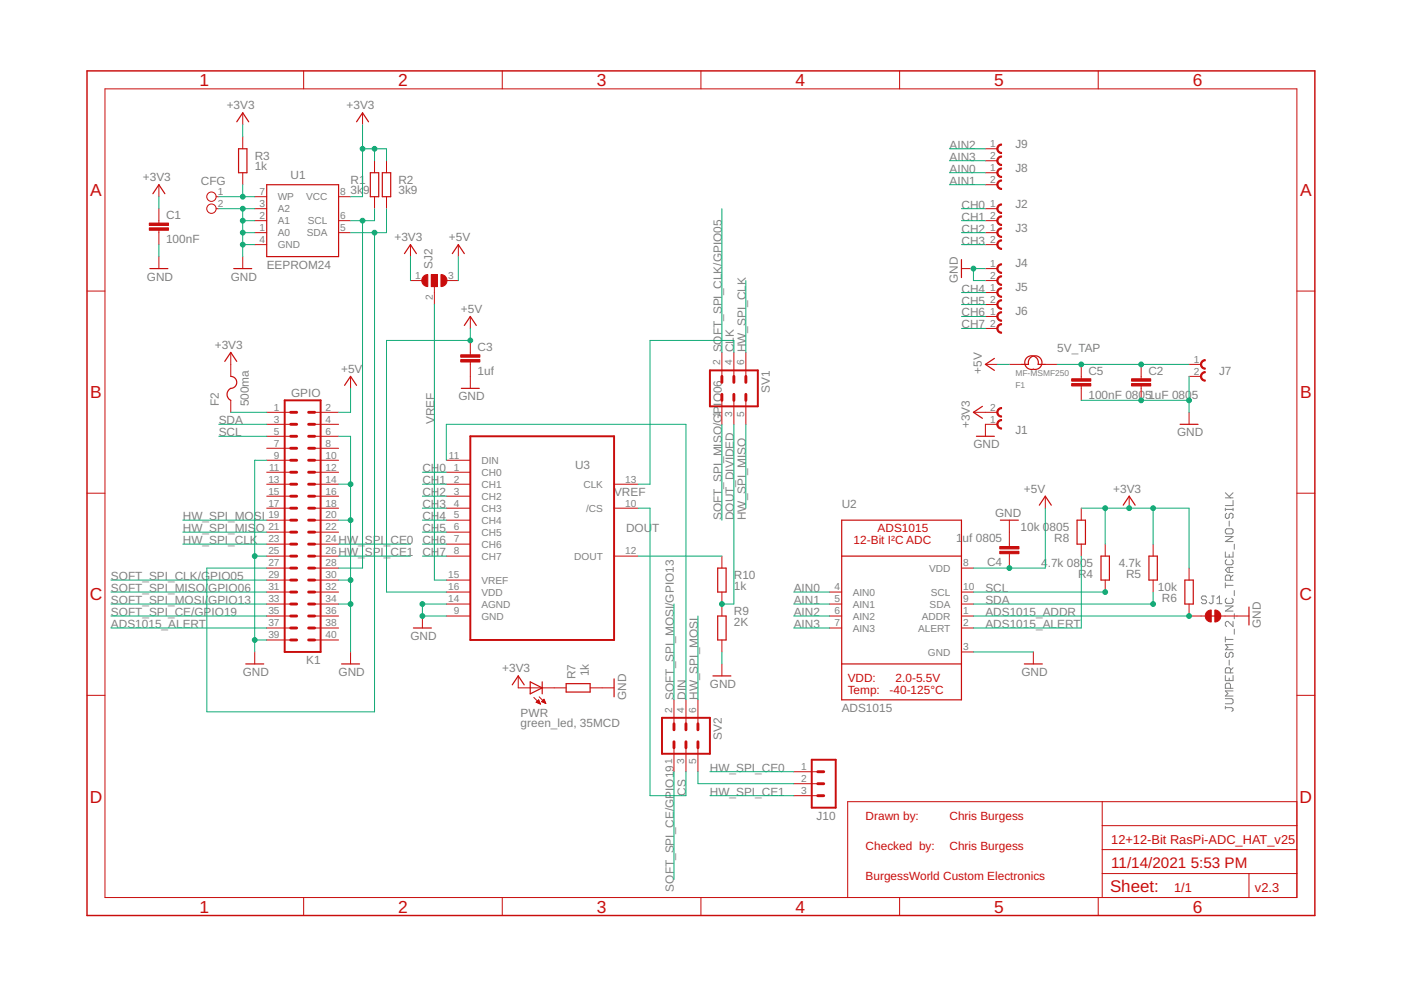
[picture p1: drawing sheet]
<svg xmlns="http://www.w3.org/2000/svg" width="594mm" height="420mm" viewBox="0 0 594 420" stroke-linecap="round" stroke-linejoin="round" font-family="sans-serif">
<g fill="none" stroke="#808080" stroke-width=".42">
<path d="M519.6 215.5v1M519.6 216h3.3M519.6 211.1h3.3M519.6 208.9l2.2 2.2M520.1 217.6l-.5 .6v1.1l.5 .5h.6l.5-.5v-1.1l.6-.6h.5l.6 .6v1.1l-.6 .5M522.9 212.2v2.2h-3.3M522.9 215.5v1M522.9 208.9l-1.7 1.6M519.6 224.7l.5-.5h2.2l.6 .5v1.1l-.6 .6h-2.2l-.5-.6zM519.6 234v2.2h3.3v-2.2M519.6 227.5h3.3l-3.3 2.1h3.3M520.1 237.3l-.5 .5v1.1l.5 .5h2.2l.6-.5v-1.1l-.6-.5"/>
<path d="M521.2 220.9v2.2M521.2 235.1v1.1M523.4 230.7v2.2M511.6 253.2l-.5-.5h-1.1l-.6 .5v.6l.6 .5h1.1l.5 .5v.6l-.5 .5h-1.1l-.6-.5M513.8 252.7h1.1M514.3 252.7v2.7l-.5 .5h-.6l-.5-.5M516 255.9h2.2M516 253.8l1.1-1.1v3.2M519.6 247.1v2.2M519.6 256.9h3.3l-3.3 2.2h3.3M519.6 248.2h3.3M520.1 253.6l-.5 .6v1.1l.5 .5h2.2l.6-.5v-1.1l-.6-.6"/>
<path d="M521.2 240.6v2.1M521.8 246v-1.6l-.6-.6h-1.1l-.5 .6v1.6h3.3M522.9 243.8l-1.1 1.1M522.9 240.6h-2.2l-1.1 1 1.1 1.1h2.2M523.4 250.4v2.1M519.6 270v2.2M519.6 271.1h3.3M520.1 276.6l-.5 .5v1.1l.5 .5h.6l.5-.5v-1.1l.6-.5h.5l.6 .5v1.1l-.6 .5M521.2 279.8v2.2M522.9 263.5v2.1l-2.2-2.1h-.6l-.5 .5v1.1l.5 .5M522.9 273.3h-3.3l1.1 1.1-1.1 1.1h3.3M523.4 260.2v2.2"/>
<path d="M523.4 266.7v2.2M519.6 286.4v2.2h3.3v-2.2M519.6 296.2h2.7l.6 .6v1l-.6 .6h-2.7M519.6 299.5v1.1M521.2 287.5v1.1M521.8 285.3v-1.6l-.6-.6h-1.1l-.5 .6v1.6h3.3M521.8 291.8v-1.6l-.6-.5h-1.1l-.5 .5v1.6h3.3M522.9 292.9h-3.3l1.1 1.1-1.1 1.1h3.3M522.9 283.1l-1.1 1.1M519.6 300h2.7l.6 .6v.5l-.6 .5"/>
</g>
<path d="M301 157h20.4v15.3h-20.4zM120.7 169.7h15.3v106.7h-15.3zM199.4 185h61v86.3h-61zM280.7 304.3h20.3v15.3h-20.3zM344.2 322.1h10.2v20.3h-10.2z" fill="none" stroke="#c90d0c" stroke-width=".83"/>
<g fill="none" stroke="#c90d0c" stroke-width="1.2">
<path d="M306.1 159.6v2.5M311.2 159.6v2.5M316.3 159.6v2.5M123.3 179.9h2.5M123.3 174.8h2.5M130.9 179.9h2.5M130.9 174.8h2.5M306.1 167.2v2.5M311.2 167.2v2.5M316.3 167.2v2.5M123.3 185h2.5M123.3 195.1h2.5"/>
<path d="M123.3 190.1h2.5M130.9 185h2.5M130.9 195.1h2.5M130.9 190.1h2.5M123.3 210.4h2.5M123.3 205.3h2.5M123.3 200.2h2.5M123.3 215.5h2.5M130.9 210.4h2.5M130.9 205.3h2.5M130.9 200.2h2.5M130.9 215.5h2.5"/>
<path d="M123.3 220.5h2.5M123.3 235.8h2.5M123.3 230.7h2.5M123.3 225.6h2.5M130.9 220.5h2.5M130.9 235.8h2.5M130.9 230.7h2.5M130.9 225.6h2.5M123.3 245.9h2.5M123.3 240.9h2.5M123.3 256.1h2.5M123.3 251h2.5"/>
<path d="M130.9 245.9h2.5M130.9 240.9h2.5M130.9 256.1h2.5M130.9 251h2.5M123.3 261.2h2.5M123.3 266.3h2.5M123.3 271.3h2.5M130.9 261.2h2.5M130.9 266.3h2.5M130.9 271.3h2.5M285.8 306.9v2.5M285.8 314.5v2.5"/>
<path d="M290.9 306.9v2.5M290.9 314.5v2.5M296 306.9v2.5M296 314.5v2.5M346.8 337.4h2.5M346.8 332.3h2.5M346.8 327.2h2.5"/>
</g>
<g fill="none" stroke="#c90d0c" stroke-width=".42">
<path d="M44.5 37.7h505.4v342.8h-505.4zM128.8 30.1v7.6M213 30.1v7.6M297.2 30.1v7.6M381.5 30.1v7.6M465.7 30.1v7.6M102.9 47.8v5.1M102.9 58v5.1M153.7 47.8v5.1M67.4 78.3v5.1M102.9 73.2v5.1M158.8 68.2v5"/>
<path d="M163.9 68.2v5M417.9 63.1h5M417.9 68.2h5M417.9 73.2h5M417.9 78.3h5M67.4 88.5v6.1M67.4 97.6v6.1M91.7 83.4h1.1M91.7 88.5h1.1M108 83.4h5.1M108 93.6h5.1M108 98.6h5.1"/>
<path d="M108 88.5h5.1M143.6 83.4h5.1M143.6 93.6h5.1M143.6 98.6h5.1M158.8 83.4v5.1M163.9 83.4v5.1M417.9 93.6h5M417.9 98.6h5M417.9 88.5h5M67.4 108.8v5.1M102.9 108.8v5.1M108 103.7h5.1"/>
<path d="M174.1 119h5M174.1 103.7v5.1M182.9 116.4h2.6v5.1h-2.6zM189.3 119h5.1M194.4 103.7v5.1M407.7 113.9h5.1M417.9 103.7h5M417.9 113.9h5M417.9 119h5M36.9 123.4h7.6M184.2 121.5v7.6M199.4 134.2v5.1"/>
<path d="M417.9 124h5M417.9 129.1h5M417.9 134.2h5M417.9 139.3h5M549.9 123.4h7.7M97.9 149.4v10.2M148.7 159.6v5.1M199.4 144.3v6.1M199.4 153.5v11.2M306.1 149.4v10.2M311.2 149.4v10.2M316.3 149.4v10.2"/>
<path d="M417.9 154.5h5M428 154.5h5.1M443.3 154.5h5M458.5 154.5v6.1M483.9 154.5v6.1M504.2 154.5h5.1M504.2 159.6h5.1M97.9 169.7v5.1M113.1 174.8h10.2M113.1 179.9h10.2M133.4 174.8h10.2M133.4 179.9h10.2"/>
<path d="M306.1 169.7v10.2M311.2 169.7v10.2M316.3 169.7v10.2M412.8 174.8h10.1M422.9 179.9h-5v5.1M458.5 163.6v6.1M483.9 163.6v6.1M504.2 174.8v5.1M113.1 185h10.2M113.1 190.1h10.2M113.1 195.1h10.2M133.4 185h10.2"/>
<path d="M133.4 190.1h10.2M133.4 195.1h10.2M189.3 195.1h10.1M36.9 209.1h7.6M113.1 200.2h10.2M113.1 205.3h10.2M113.1 210.4h10.2M113.1 215.5h10.2M133.4 200.2h10.2M133.4 205.3h10.2M133.4 210.4h10.2M133.4 215.5h10.2"/>
<path d="M189.3 200.2h10.1M189.3 205.3h10.1M189.3 210.4h10.1M189.3 215.5h10.1M260.4 205.3h10.2M260.4 215.5h10.2M443.3 210.4v5.1M458.5 215.5v5M478.8 210.4v5.1M549.9 209.1h7.7M113.1 220.5h10.2M113.1 225.6h10.2"/>
<path d="M113.1 230.7h10.2M113.1 235.8h10.2M133.4 220.5h10.2M133.4 225.6h10.2M133.4 230.7h10.2M133.4 235.8h10.2M189.3 220.5h10.1M189.3 225.6h10.1M189.3 230.7h10.1M189.3 235.8h10.1M260.4 235.8h10.2M306.1 235.8v5.1"/>
<path d="M428 220.5v11.2M428 234.8v6.1M458.5 230.7v5.1M468.7 230.7v5.1M489 230.7v5.1M113.1 240.9h10.2M113.1 245.9h10.2M113.1 251h10.2M113.1 256.1h10.2M133.4 240.9h10.2M133.4 245.9h10.2M133.4 251h10.2"/>
<path d="M133.4 256.1h10.2M189.3 245.9h10.1M189.3 251h10.1M189.3 256.1h10.1M306.1 251v10.2M351.8 251h5.1M351.8 256.1h5.1M407.7 240.9h5.1M407.7 251h5.1M407.7 256.1h5.1M468.7 245.9v5.1M489 245.9v5.1"/>
<path d="M504.2 256.1v5.1h6.9M504.2 240.9v5M108 276.4v5.1M113.1 261.2h10.2M113.1 266.3h10.2M113.1 271.3h10.2M133.4 261.2h10.2M133.4 266.3h10.2M133.4 271.3h10.2M148.7 276.4v5.1M179.1 261.2v5.1M189.3 261.2h10.1"/>
<path d="M306.1 271.3v5.1M351.8 261.2h5.1M351.8 266.3h5.1M407.7 261.2h5.1M407.7 266.3h5.1M407.7 276.4h5.1M438.2 276.4v5.1M517.7 261.2h11.9M36.9 294.8h7.6M219.8 286.6v5h20.3M226.4 295.7l2.8 2.8M227.4 297.7l1.8 .8"/>
<path d="M227.4 297.7l1-1 .8 1.8M227.4 297.7h1.4M227.6 297.5h1.1M227.9 297.2h.7M228 298h.9M228.2 296.9h.3M228.6 295.4l2.8 2.8M228.6 298.3h.5M229.7 297.5l1-1 .7 1.7zM229.7 297.5h1.4M230 297.2h1M230.2 296.9h.7"/>
<path d="M230.3 297.7h.9M230.5 296.7h.3M230.9 298h.4M250.2 291.6h10.2M285.8 296.7v10.2M290.9 296.7v10.2M296 296.7v10.2M306.1 281.5v5.1M549.9 294.8h7.7M285.8 317v10.2M290.9 317v10.2M296 317v10.2"/>
<path d="M336.6 327.2h10.2M336.6 332.3h10.2M336.6 337.4h10.2M467.4 339.9v40.6M549.9 339.9h-190.4v40.6M467.4 350.1h82.5M467.4 370.4h82.5M467.4 360.2h82.5M529.6 370.4v10.1M128.8 380.5v7.7M213 380.5v7.7M297.2 380.5v7.7"/>
<path d="M381.5 380.5v7.7M465.7 380.5v7.7"/>
<circle cx="89.7" cy="83.4" r="1.99"/>
<circle cx="89.7" cy="88.5" r="1.99"/>
</g>
<g fill="none" stroke="#c90d0c" stroke-width=".51">
<path d="M100.4 51.6l2.5-3.8 2.6 3.8M151.2 51.6l2.5-3.8 2.6 3.8M101.2 63.1h3.5v10.1h-3.5zM113.1 78.3h30.5v30.5h-30.5zM157 73.2h3.6v10.2h-3.6zM162.1 73.2h3.6v10.2h-3.6zM64.8 82.1l2.6-3.8 2.5 3.8M63.6 113.9h7.6M99.1 113.9h7.6M171.5 107.5l2.6-3.8 2.5 3.8M191.8 107.5l2.6-3.8 2.5 3.8M407.7 110.1v7.6"/>
<path d="M196.9 138l2.5-3.8 2.6 3.8M95.3 153.2l2.6-3.8 2.5 3.8M97.9 159.6a2.54 2.54 0 0 1 2.5 2.5 2.54 2.54 0 0 1-2.5 2.6 2.84 2.84 0 0 0-1.6 2.5 2.84 2.84 0 0 0 1.6 2.5M421.7 152l-3.8 2.5 3.8 2.5M433.1 154.5h3a2.9 2.9 0 0 1 2.6-3.7 2.9 2.9 0 0 1 3.1 3.2 2.9 2.9 0 0 1-3.6 2.5 2.89 2.89 0 0 1-3.7-2.5 2.89 2.89 0 0 1 3.2-3.1 2.89 2.89 0 0 1 2.5 3.6h3.1M146.1 163.4l2.6-3.8 2.5 3.8M195.6 164.7h7.6M416.6 172.3l-3.8 2.5 3.8 2.6M500.4 179.9h7.6M414 185h7.7M440.7 214.2l2.6-3.8 2.5 3.8M476.3 214.2l2.5-3.8 2.6 3.8"/>
<path d="M356.9 220.5h50.8v76.2h-50.8zM356.9 235.8h50.8M424.2 220.5h7.6M456.7 220.5h3.6v10.2h-3.6zM466.9 235.8h3.5v10.1h-3.5zM487.2 235.8h3.5v10.1h-3.5zM304.3 240.9h3.6v10.1h-3.6zM502.4 245.9h3.6v10.2h-3.6zM529.6 257.4v7.6M175.3 266.3h7.6M304.3 261.2h3.6v10.1h-3.6zM512.8 261.2h3.6"/>
<path d="M104.2 281.5h7.6M144.8 281.5h7.7M217.2 290.4l2.6-3.8 2.5 3.8M224.8 289.1l5.1 2.5-5.1 2.6zM229.9 289.1v5.1M240.1 289.9h10.1v3.5h-10.1zM260.4 287.8v7.6M302.3 286.6h7.6M356.9 281.5h50.8M434.4 281.5h7.6"/>
</g>
<g fill="#c90d0c" stroke="#c90d0c" stroke-width=".42">
<path d="M63.3 96.6h8.1v1h-8.1z"/>
<path d="M63.3 94.6h8.1v1h-8.1z"/>
<path d="M195.4 152.5h8.1v1h-8.1z"/>
<path d="M195.4 150.4h8.1v1h-8.1z"/>
<path d="M423.9 231.7h8.2v1h-8.2z"/>
<path d="M423.9 233.7h8.2v1.1h-8.2z"/>
<path d="M454.4 162.6h8.2v1h-8.2z"/>
<path d="M454.4 160.6h8.2v1h-8.2z"/>
<path d="M479.8 162.6h8.2v1h-8.2z"/>
<path d="M479.8 160.6h8.2v1h-8.2z"/>
<path d="M182.9 116.4h2.6v5.1h-2.6z"/>
</g>
<g fill="#c90d0c" stroke="#c90d0c" stroke-width=".42">
<path d="M423.4 86.9l1.3-.5v.6a1.52 1.52 0 0 0-1.5 1.5 1.52 1.52 0 0 0 1.5 1.5v.5a2.04 2.04 0 0 1-1.9-1.3 2.04 2.04 0 0 1 .6-2.3z" fill-rule="evenodd"/>
<path d="M423.4 92l1.3-.5v.5a1.52 1.52 0 0 0-1.5 1.6 1.52 1.52 0 0 0 1.5 1.5v.5a2.04 2.04 0 0 1-1.9-1.4 2.04 2.04 0 0 1 .6-2.2z" fill-rule="evenodd"/>
<path d="M423.4 97l1.3-.4v.5a1.52 1.52 0 0 0-1.5 1.5 1.52 1.52 0 0 0 1.5 1.6v.5a2.04 2.04 0 0 1-1.9-1.4 2.04 2.04 0 0 1 .6-2.3z" fill-rule="evenodd"/>
<path d="M423.4 102.1l1.3-.4v.5a1.52 1.52 0 0 0-1.5 1.5 1.52 1.52 0 0 0 1.5 1.5v.5a2.04 2.04 0 0 1-1.9-1.3 2.04 2.04 0 0 1 .6-2.3z" fill-rule="evenodd"/>
<path d="M423.1 112.6l1.4-.8 .2 .6a1.52 1.52 0 0 0-1.5 1.5 1.52 1.52 0 0 0 1.5 1.5v.5a2.04 2.04 0 0 1-1.8-1.2 2.04 2.04 0 0 1 .2-2.1z" fill-rule="evenodd"/>
<path d="M423.1 117.6l1.4-.7 .2 .5a1.52 1.52 0 0 0-1.5 1.6 1.52 1.52 0 0 0 1.5 1.5v.5a2.04 2.04 0 0 1-1.8-1.2 2.04 2.04 0 0 1 .2-2.2z" fill-rule="evenodd"/>
<path d="M423.1 122.7l1.4-.7 .2 .5a1.52 1.52 0 0 0-1.5 1.5 1.52 1.52 0 0 0 1.5 1.6v.5a2.04 2.04 0 0 1-1.8-1.2 2.04 2.04 0 0 1 .2-2.2z" fill-rule="evenodd"/>
<path d="M423.1 127.8l1.4-.7 .2 .5a1.52 1.52 0 0 0-1.5 1.5 1.52 1.52 0 0 0 1.5 1.5v.5a2.04 2.04 0 0 1-1.8-1.1 2.04 2.04 0 0 1 .2-2.2z" fill-rule="evenodd"/>
<path d="M423.1 132.9l1.4-.7 .2 .5a1.51 1.51 0 0 0-1.5 1.5 1.51 1.51 0 0 0 1.5 1.5v.5a2.02 2.02 0 0 1-1.8-1.2 2.02 2.02 0 0 1 .2-2.1z" fill-rule="evenodd"/>
<path d="M423.1 138l1.4-.8 .2 .5a1.52 1.52 0 0 0-1.5 1.6 1.52 1.52 0 0 0 1.5 1.5v.5a2.02 2.02 0 0 1-1.8-1.2 2.02 2.02 0 0 1 .2-2.1z" fill-rule="evenodd"/>
<path d="M509.5 153.2l1.4-.7 .2 .5a1.52 1.52 0 0 0-1.6 1.5 1.52 1.52 0 0 0 1.6 1.5v.5a2.03 2.03 0 0 1-1.9-1.1 2.03 2.03 0 0 1 .3-2.2z" fill-rule="evenodd"/>
<path d="M509.5 158.3l1.4-.8 .2 .6a1.52 1.52 0 0 0-1.6 1.5 1.52 1.52 0 0 0 1.6 1.5v.5a2.03 2.03 0 0 1-1.9-1.1 2.03 2.03 0 0 1 .3-2.2z" fill-rule="evenodd"/>
<path d="M423.1 178.6l1.4-.7 .2 .5a1.52 1.52 0 0 0-1.5 1.5 1.52 1.52 0 0 0 1.5 1.5v.5a2.02 2.02 0 0 1-1.8-1.1 2.02 2.02 0 0 1 .2-2.2z" fill-rule="evenodd"/>
<path d="M423.1 173.5l1.4-.7 .2 .5a1.52 1.52 0 0 0-1.5 1.5 1.52 1.52 0 0 0 1.5 1.5v.5a2.02 2.02 0 0 1-1.8-1.1 2.02 2.02 0 0 1 .2-2.2z" fill-rule="evenodd"/>
<path d="M423.4 61.5l1.3-.5v.6a1.52 1.52 0 0 0-1.5 1.5 1.52 1.52 0 0 0 1.5 1.5v.5a2.04 2.04 0 0 1-1.9-1.3 2.04 2.04 0 0 1 .6-2.3z" fill-rule="evenodd"/>
<path d="M423.4 66.6l1.3-.5v.5a1.52 1.52 0 0 0-1.5 1.6 1.52 1.52 0 0 0 1.5 1.5v.5a2.04 2.04 0 0 1-1.9-1.4 2.04 2.04 0 0 1 .6-2.2z" fill-rule="evenodd"/>
<path d="M423.4 71.6l1.3-.4v.5a1.52 1.52 0 0 0-1.5 1.5 1.52 1.52 0 0 0 1.5 1.6v.5a2.04 2.04 0 0 1-1.9-1.4 2.04 2.04 0 0 1 .6-2.3z" fill-rule="evenodd"/>
<path d="M423.4 76.7l1.3-.4v.5a1.52 1.52 0 0 0-1.5 1.5 1.52 1.52 0 0 0 1.5 1.5v.5a2.04 2.04 0 0 1-1.9-1.3 2.04 2.04 0 0 1 .6-2.3z" fill-rule="evenodd"/>
<path d="M515.1 258.6a2.53 2.53 0 0 1 2.6 2.6h-2.6z" fill-rule="evenodd"/>
<path d="M515.1 261.2h2.6a2.53 2.53 0 0 1-2.6 2.5z" fill-rule="evenodd"/>
<path d="M511.8 259.4l1.8-.8v5.1a2.54 2.54 0 0 1-2.3-1.6 2.54 2.54 0 0 1 .5-2.7z" fill-rule="evenodd"/>
<path d="M187 116.4a2.54 2.54 0 0 1 2.5 2.6 2.54 2.54 0 0 1-2.5 2.5z" fill-rule="evenodd"/>
<path d="M179.6 117.1l1.8-.7v5.1a2.56 2.56 0 0 1-2.4-1.6 2.56 2.56 0 0 1 .6-2.8z" fill-rule="evenodd"/>
</g>
<path d="M36.9 30.1h520.7v358.1h-520.7z" fill="none" stroke="#c90d0c" stroke-width=".61"/>
<g fill="none" stroke="#0dab76" stroke-width=".42">
<path d="M102.9 52.9v5.1M153.7 52.9v30.5h-5M102.9 78.3v5.1M153.7 63.1h10.2v5.1M158.8 63.1v5.1M402.6 63.1h15.3M402.6 73.2h15.3M402.6 78.3h15.3M402.6 68.2h15.3M67.4 83.4v5.1M92.8 88.5h15.2M92.8 83.4h15.2"/>
<path d="M102.9 88.5v20.3M102.9 98.6h5.1M102.9 93.6h5.1M153.7 93.6v147.3h-10.1M158.8 88.5v5.1h-10.1M158.8 98.6v203.2h-71.1v-60.9h25.4M163.9 88.5v10.1h-15.2M306.1 88.5v60.9M407.7 88.5h10.2M407.7 98.6h10.2M407.7 93.6h10.2M67.4 103.7v5.1"/>
<path d="M102.9 103.7h5.1M174.1 108.8v10.2M194.4 108.8v10.2M316.3 119v30.4M407.7 103.7h10.2M417.9 113.9h-5.1v5.1h5.1M184.2 129.1v116.8h5.1M199.4 139.3v5h-35.5v106.7h25.4M407.7 124h10.2M407.7 129.1h10.2M407.7 134.2h10.2M407.7 139.3h10.2"/>
<path d="M311.2 149.4v-5.1h-35.6v61h-5M422.9 154.5h5.1M448.3 154.5h55.9M504.2 159.6v15.2M92.8 179.9h20.3M97.9 174.8h15.2M148.7 164.7v10.1h-5.1M306.1 179.9v40.6M311.2 179.9v76.2h-5.1M316.3 179.9v35.6M458.5 169.7h45.7M92.8 185h20.3"/>
<path d="M113.1 195.1h-5.1v81.3M143.6 185h5.1v91.4M189.3 195.1v-15.2h101.6v116.8M143.6 205.3h5.1M179.1 205.3h10.2M179.1 215.5h10.2M179.1 200.2h10.2M179.1 210.4h10.2M270.6 215.5h5v121.9h15.3v-10.2M443.3 215.5v25.4h-30.5M458.5 215.5h45.7v25.4M468.7 215.5v15.2"/>
<path d="M489 215.5v15.2M77.5 220.5h35.6M77.5 230.7h35.6M77.5 225.6h35.6M108 235.8h5.1M143.6 235.8h30.5M143.6 220.5h5.1M143.6 230.7h30.5M179.1 235.8h10.2M179.1 220.5h10.2M179.1 230.7h10.2M179.1 225.6h10.2"/>
<path d="M270.6 235.8h35.5M458.5 235.8v30.5h-45.7M47.1 245.9h66M47.1 256.1h66M47.1 251h66M143.6 245.9h5.1M143.6 256.1h5.1M189.3 256.1h-10.2v5.1h10.2M285.8 256.1v40.6M336.6 256.1h15.2M336.6 251h15.2M412.8 251h55.9"/>
<path d="M489 251v5.1h-76.2M47.1 261.2h66M47.1 266.3h66M108 271.3h5.1M296 261.2v35.5M306.1 276.4v5.1M336.6 261.2h15.2M336.6 266.3h15.2M412.8 261.2h91.4M412.8 276.4h25.4M285.8 327.2v45.7M296 327.2v5.1h40.6"/>
<path d="M301 337.4h35.6M301 327.2h35.6"/>
</g>
<g fill="#0dab76" stroke="#0dab76" stroke-width=".42">
<circle cx="102.9" cy="103.7" r="1.02"/>
<circle cx="102.9" cy="98.6" r="1.02"/>
<circle cx="102.9" cy="93.6" r="1.02"/>
<circle cx="102.9" cy="88.5" r="1.02"/>
<circle cx="108" cy="235.8" r="1.02"/>
<circle cx="108" cy="271.3" r="1.02"/>
<circle cx="148.7" cy="205.3" r="1.02"/>
<circle cx="148.7" cy="220.5" r="1.02"/>
<circle cx="148.7" cy="245.9" r="1.02"/>
<circle cx="148.7" cy="256.1" r="1.02"/>
<circle cx="179.1" cy="256.1" r="1.02"/>
<circle cx="179.1" cy="261.2" r="1.02"/>
<circle cx="483.9" cy="169.7" r="1.02"/>
<circle cx="504.2" cy="169.7" r="1.02"/>
<circle cx="412.8" cy="113.9" r="1.02"/>
<circle cx="153.7" cy="63.1" r="1.02"/>
<circle cx="158.8" cy="63.1" r="1.02"/>
<circle cx="478.8" cy="215.5" r="1.02"/>
<circle cx="489" cy="215.5" r="1.02"/>
<circle cx="468.7" cy="215.5" r="1.02"/>
<circle cx="153.7" cy="93.6" r="1.02"/>
<circle cx="158.8" cy="98.6" r="1.02"/>
<circle cx="102.9" cy="83.4" r="1.02"/>
<circle cx="428" cy="240.9" r="1.02"/>
<circle cx="199.4" cy="144.3" r="1.02"/>
<circle cx="306.1" cy="256.1" r="1.02"/>
<circle cx="458.5" cy="154.5" r="1.02"/>
<circle cx="483.9" cy="154.5" r="1.02"/>
<circle cx="489" cy="256.1" r="1.02"/>
<circle cx="468.7" cy="251" r="1.02"/>
<circle cx="504.2" cy="261.2" r="1.02"/>
</g>
<g font-size="7.4" fill="#c90d0c">
<text x="84.6" y="36.5">1</text>
<text x="168.8" y="36.5">2</text>
<text x="253.1" y="36.5">3</text>
<text x="337.3" y="36.5">4</text>
<text x="421.5" y="36.5">5</text>
<text x="505.8" y="36.5">6</text>
<text x="38.3" y="83.1">A</text>
<text x="551.3" y="83.1">A</text>
<text x="38.3" y="168.9">B</text>
<text x="551.3" y="168.9">B</text>
<text x="38.1" y="254.6">C</text>
<text x="551.1" y="254.6">C</text>
<text x="38.1" y="340.3">D</text>
<text x="551.1" y="340.3">D</text>
<text x="84.6" y="386.9">1</text>
<text x="168.8" y="386.9">2</text>
<text x="253.1" y="386.9">3</text>
<text x="337.3" y="386.9">4</text>
<text x="421.5" y="386.9">5</text>
<text x="505.8" y="386.9">6</text>
</g>
<text font-size="7.2" fill="#c90d0c" x="470.7" y="378.2">Sheet:</text>
<g font-size="6.5" fill="#c90d0c">
<text x="471.2" y="367.8">11/14/2021</text>
<text x="504.9" y="367.8">5:53 PM</text>
</g>
<g font-size="5.4" fill="#c90d0c">
<text x="471.2" y="357.7">12+12-Bit RasPi-ADC_HAT_v25</text>
<text x="497.9" y="378">1/1</text>
<text x="532.1" y="378">v2.3</text>
</g>
<g font-size="5" fill="#808080">
<text x="96.2" y="46.3">+3V3</text>
<text x="147" y="46.3">+3V3</text>
<text x="402.6" y="63.1">AIN2</text>
<text x="430.6" y="62.6">J9</text>
<text x="108" y="67.7">R3</text>
<text x="402.6" y="68.2">AIN3</text>
<text x="60.6" y="76.8">+3V3</text>
<text x="108" y="72.2">1k</text>
<text x="123.2" y="75.8">U1</text>
<text x="148.6" y="77.9">R1</text>
<text x="169" y="77.9">R2</text>
<text x="402.6" y="73.2">AIN0</text>
<text x="430.6" y="72.8">J8</text>
<text x="85.2" y="78.3">CFG</text>
<text x="148.6" y="82.4">3k</text>
<text x="154" y="82.4">9</text>
<text x="169" y="82.4">3k9</text>
<text x="402.6" y="78.3">AIN1</text>
<text x="407.7" y="88.5">CH0</text>
<text x="430.6" y="88">J2</text>
<text x="70.4" y="92.8">C1</text>
<text x="407.7" y="93.6">CH1</text>
<text x="407.7" y="98.6">CH2</text>
<text x="430.6" y="98.2">J3</text>
<text x="70.4" y="102.9">100nF</text>
<text x="167.3" y="102.2">+3V3</text>
<text x="190.4" y="102.2">+5V</text>
<text x="407.7" y="103.7">CH3</text>
<text x="113.1" y="113.9">EEPROM24</text>
<text x="183.4" y="113.9" transform="rotate(-90 183.4 113.9)">SJ2</text>
<text x="430.6" y="113.4">J4</text>
<text x="62.3" y="118.9">GND</text>
<text x="97.9" y="118.9">GND</text>
<text x="406.2" y="119.9" transform="rotate(-90 406.2 119.9)">GND</text>
<text x="407.7" y="124">CH4</text>
<text x="430.6" y="123.6">J5</text>
<text x="407.7" y="129.1">CH5</text>
<text x="195.5" y="132.7">+5V</text>
<text x="407.7" y="134.2">CH6</text>
<text x="430.6" y="133.7">J6</text>
<text x="311.2" y="143" transform="rotate(-90 311.2 143)">K</text>
<text x="407.7" y="139.3">CH7</text>
<text x="91.1" y="147.9">+3V3</text>
<text x="202.5" y="148.7">C3</text>
<text x="306.1" y="149.4" transform="rotate(-90 306.1 149.4)">SOFT_SPI_CLK/GPIO05</text>
<text x="311.2" y="149.4" transform="rotate(-90 311.2 149.4)">CL</text>
<text x="316.3" y="149.4" transform="rotate(-90 316.3 149.4)">HW_SPI_CLK</text>
<text x="448.3" y="149.4">5V_TAP</text>
<text x="144.7" y="158.1">+5V</text>
<text x="202.5" y="158.8">1uf</text>
<text x="416.3" y="158.5" transform="rotate(-90 416.3 158.5)">+5V</text>
<text x="461.5" y="158.8">C5</text>
<text x="486.9" y="158.8">C2</text>
<text x="516.9" y="159.1">J7</text>
<text x="326.4" y="166.5" transform="rotate(-90 326.4 166.5)">SV1</text>
<text x="92.8" y="172.3" transform="rotate(-90 92.8 172.3)">F2</text>
<text x="105.5" y="172.3" transform="rotate(-90 105.5 172.3)">500ma</text>
<text x="123.4" y="168.2">GPIO</text>
<text x="194.4" y="169.7">GND</text>
<text x="306.1" y="172" transform="rotate(-90 306.1 172)">IO06</text>
<text x="461.5" y="169">100nF 08051uF 080</text>
<text x="505.4" y="169">5</text>
<text x="92.8" y="179.9">SDA</text>
<text x="184.2" y="179.9" transform="rotate(-90 184.2 179.9)">VREF</text>
<text x="92.8" y="185">SCL</text>
<text x="411.3" y="181.6" transform="rotate(-90 411.3 181.6)">+3V3</text>
<text x="430.6" y="183.9">J1</text>
<text x="499.1" y="185">GND</text>
<text x="412.8" y="190.1">GND</text>
<text x="179.1" y="200.2">CH0</text>
<text x="243.8" y="198.7">U3</text>
<text x="179.1" y="205.3">CH1</text>
<text x="434.2" y="208.9">+5V</text>
<text x="472" y="208.9">+3V3</text>
<text x="179.1" y="210.4">CH2</text>
<text x="179.1" y="215.5">CH3</text>
<text x="260.4" y="210.4">VREF</text>
<text x="356.9" y="215.5">U2</text>
<text x="77.5" y="220.5">HW_SPI_MOSI</text>
<text x="179.1" y="220.5">CH4</text>
<text x="306.1" y="220.5" transform="rotate(-90 306.1 220.5)">SOFT_SPI_MISO/GP</text>
<text x="311.2" y="220.5" transform="rotate(-90 311.2 220.5)">DOUT_DIVIDED</text>
<text x="316.3" y="220.5" transform="rotate(-90 316.3 220.5)">HW_SPI_MISO</text>
<text x="422" y="219">GND</text>
<text x="77.5" y="225.6">HW_SPI_MIS</text>
<text x="108.5" y="225.6">O</text>
<text x="179.1" y="225.6">CH5</text>
<text x="265.5" y="225.6">DOU</text>
<text x="276.6" y="225.6">T</text>
<text x="432.7" y="225.1">10k 0805</text>
<text x="77.5" y="230.7">HW_SPI_CLK</text>
<text x="143.6" y="230.7">HW_</text>
<text x="154.7" y="230.7">SPI_CE0</text>
<text x="179.1" y="230.7">CH6</text>
<text x="405.4" y="229.9">1</text>
<text x="408.2" y="229.9">uf 0805</text>
<text x="447" y="229.6">R8</text>
<text x="143.6" y="235.8">HW_</text>
<text x="154.7" y="235.8">SPI_CE1</text>
<text x="179.1" y="235.8">CH7</text>
<text x="47.1" y="245.9">SOFT_SPI_CLK/G</text>
<text x="89.2" y="245.9">PIO05</text>
<text x="311.2" y="245.5">R10</text>
<text x="418.6" y="240.1">C4</text>
<text x="441.5" y="240.3">4</text>
<text x="444.3" y="240.3">.7k 0805</text>
<text x="457.2" y="244.9">R4</text>
<text x="474.4" y="240.3">4.7k</text>
<text x="477.5" y="244.9">R5</text>
<text x="47.1" y="251">SOFT_SPI_MISO/</text>
<text x="88.3" y="251">GPIO06</text>
<text x="311.2" y="250">1k</text>
<text x="336.6" y="251">AIN0</text>
<text x="417.9" y="251">SCL</text>
<text x="491" y="250.5">10k</text>
<text x="47.1" y="256.1">SOFT_SPI_MOSI/</text>
<text x="88.3" y="256.1">GPIO13</text>
<text x="336.6" y="256.1">AIN1</text>
<text x="417.9" y="256.1">SDA</text>
<text x="492.7" y="255">R6</text>
<text x="47.1" y="261.2">SOFT_SPI_CE/GPIO19</text>
<text x="311.2" y="260.7">R9</text>
<text x="336.6" y="261.2">AIN2</text>
<text x="417.9" y="261.2">ADS1015_ADDR</text>
<text x="47.1" y="266.2">ADS1015_ALERT</text>
<text x="311.2" y="265.2">2K</text>
<text x="336.6" y="266.2">AIN3</text>
<text x="417.9" y="266.2">ADS1015_ALERT</text>
<text x="534.7" y="266.2" transform="rotate(-90 534.7 266.2)">GND</text>
<text x="174" y="271.3">GND</text>
<text x="129.8" y="281.5">K1</text>
<text x="102.9" y="286.6">GND</text>
<text x="143.6" y="286.6">GND</text>
<text x="213" y="285">+3V3</text>
<text x="244.1" y="287.9" transform="rotate(-90 244.1 287.9)">R7</text>
<text x="249.7" y="286.8" transform="rotate(-90 249.7 286.8)">1k</text>
<text x="433.1" y="286.6">GND</text>
<text x="301" y="291.6">GND</text>
<text x="265.5" y="296.7" transform="rotate(-90 265.5 296.7)">GND</text>
<text x="285.8" y="296.7" transform="rotate(-90 285.8 296.7)">SOFT_SPI_MOSI/GPIO13</text>
<text x="290.9" y="296.7" transform="rotate(-90 290.9 296.7)">DIN</text>
<text x="296" y="296.7" transform="rotate(-90 296 296.7)">HW_SPI_MOSI</text>
<text x="220.8" y="303.8">PWR</text>
<text x="356.9" y="301.8">ADS1015</text>
<text x="220.8" y="308.2">green_led, 35MCD</text>
<text x="306.1" y="313.8" transform="rotate(-90 306.1 313.8)">SV2</text>
<text x="301" y="327.2">HW_SPI_CE0</text>
<text x="290.9" y="337.4" transform="rotate(-90 290.9 337.4)">CS</text>
<text x="301" y="337.4">HW_SPI_CE1</text>
<text x="346.3" y="347.5">J10</text>
<text x="285.8" y="378" transform="rotate(-90 285.8 378)">SOFT_SPI_CE/GPIO19</text>
</g>
<g font-size="5" fill="#c90d0c">
<text x="372.1" y="225.6">ADS1015</text>
<text x="362" y="230.7">12-Bit I²C ADC</text>
<text x="359.4" y="289.1">VDD:</text>
<text x="379.8" y="289.1">2.0-5.5V</text>
<text x="359.4" y="294.2">Temp:</text>
<text x="377.2" y="294.2">-40-125°C</text>
<text x="367.1" y="347.5">Drawn by:</text>
<text x="402.6" y="347.5">Chris Burgess</text>
<text x="367.1" y="360.2">Checked by:</text>
<text x="402.6" y="360.2">Chris Burgess</text>
<text x="367.1" y="372.9">BurgessWorld Custom Electronics</text>
</g>
<g font-size="4.3" fill="#808080">
<text x="419.8" y="62.4">1</text>
<text x="419.8" y="67.4">2</text>
<text x="419.8" y="72.5">1</text>
<text x="419.8" y="77.6">2</text>
<text x="92.4" y="82.7">1</text>
<text x="110" y="82.7">7</text>
<text x="144.3" y="82.7">8</text>
<text x="92.4" y="87.8">2</text>
<text x="110" y="87.8">3</text>
<text x="117.8" y="90">A2</text>
<text x="117.8" y="84.9">WP</text>
<text x="129.8" y="84.9">VCC</text>
<text x="419.8" y="87.8">1</text>
<text x="110" y="92.8">2</text>
<text x="117.8" y="95.1">A1</text>
<text x="130.5" y="95.1">SCL</text>
<text x="144.3" y="92.8">6</text>
<text x="419.8" y="92.8">2</text>
<text x="110" y="97.9">1</text>
<text x="117.8" y="100.2">A0</text>
<text x="130.1" y="100.2">SDA</text>
<text x="144.3" y="97.9">5</text>
<text x="419.8" y="97.9">1</text>
<text x="110" y="103">4</text>
<text x="117.8" y="105.2">GND</text>
<text x="419.8" y="103">2</text>
<text x="419.8" y="113.2">1</text>
<text x="176" y="118.2">1</text>
<text x="190" y="118.2">3</text>
<text x="419.8" y="118.2">2</text>
<text x="419.8" y="123.3">1</text>
<text x="183.5" y="127.1" transform="rotate(-90 183.5 127.1)">2</text>
<text x="419.8" y="128.4">2</text>
<text x="419.8" y="133.5">1</text>
<text x="419.8" y="138.6">2</text>
<text x="305.4" y="154.9" transform="rotate(-90 305.4 154.9)">2</text>
<text x="310.5" y="154.9" transform="rotate(-90 310.5 154.9)">4</text>
<text x="315.6" y="154.9" transform="rotate(-90 315.6 154.9)">6</text>
<text x="506.2" y="153.8">1</text>
<text x="506.2" y="158.9">2</text>
<text x="116.2" y="174.1">1</text>
<text x="116.2" y="179.2">3</text>
<text x="138.1" y="174.1">2</text>
<text x="138.1" y="179.2">4</text>
<text x="305.4" y="176.8" transform="rotate(-90 305.4 176.8)">1</text>
<text x="310.5" y="176.8" transform="rotate(-90 310.5 176.8)">3</text>
<text x="315.6" y="176.8" transform="rotate(-90 315.6 176.8)">5</text>
<text x="419.8" y="179.2">1</text>
<text x="419.8" y="174.1">2</text>
<text x="116.2" y="184.3">5</text>
<text x="138.1" y="184.3">6</text>
<text x="116.2" y="189.3">7</text>
<text x="138.1" y="189.3">8</text>
<text x="116.2" y="194.4">9</text>
<text x="138.1" y="194.4">10</text>
<text x="190.3" y="194.4">11</text>
<text x="204.1" y="196.7">DIN</text>
<text x="114.1" y="199.5">11</text>
<text x="138.1" y="199.5">12</text>
<text x="192.4" y="199.5">1</text>
<text x="204.1" y="201.7">CH0</text>
<text x="113.8" y="204.6">13</text>
<text x="113.8" y="209.7">15</text>
<text x="138.1" y="204.6">14</text>
<text x="138.1" y="209.7">16</text>
<text x="192.4" y="204.6">2</text>
<text x="192.4" y="209.7">3</text>
<text x="204.1" y="206.8">CH1</text>
<text x="247.4" y="206.8">CLK</text>
<text x="265.1" y="204.6">13</text>
<text x="113.8" y="214.7">17</text>
<text x="138.1" y="214.7">18</text>
<text x="192.4" y="214.7">4</text>
<text x="204.1" y="211.9">CH2</text>
<text x="265.1" y="214.7">10</text>
<text x="113.8" y="219.8">19</text>
<text x="138.1" y="219.8">20</text>
<text x="192.4" y="219.8">5</text>
<text x="204.1" y="217">CH3</text>
<text x="248.6" y="217">/CS</text>
<text x="113.8" y="224.9">21</text>
<text x="138.1" y="224.9">22</text>
<text x="192.4" y="224.9">6</text>
<text x="204.1" y="222.1">CH4</text>
<text x="204.1" y="227.1">CH5</text>
<text x="113.8" y="230">23</text>
<text x="138.1" y="230">24</text>
<text x="192.4" y="230">7</text>
<text x="204.1" y="232.2">CH6</text>
<text x="113.8" y="235.1">25</text>
<text x="138.1" y="235.1">26</text>
<text x="192.4" y="235.1">8</text>
<text x="204.1" y="237.3">CH7</text>
<text x="243.5" y="237.3">DOUT</text>
<text x="265.1" y="235.1">12</text>
<text x="113.8" y="240.1">27</text>
<text x="113.8" y="245.2">29</text>
<text x="138.1" y="240.1">28</text>
<text x="138.1" y="245.2">30</text>
<text x="190" y="245.2">15</text>
<text x="393.9" y="242.4">VDD</text>
<text x="408.4" y="240.1">8</text>
<text x="113.8" y="250.3">31</text>
<text x="138.1" y="250.3">32</text>
<text x="190" y="250.3">16</text>
<text x="204.1" y="247.5">VREF</text>
<text x="353.8" y="250.3">4</text>
<text x="408.4" y="250.3">10</text>
<text x="113.8" y="255.4">33</text>
<text x="138.1" y="255.4">34</text>
<text x="190" y="255.4">14</text>
<text x="204.1" y="252.5">VDD</text>
<text x="204.1" y="257.6">AGND</text>
<text x="353.8" y="255.4">5</text>
<text x="361.6" y="252.5">AIN0</text>
<text x="361.6" y="257.6">AIN1</text>
<text x="394.2" y="257.6">SDA</text>
<text x="394.7" y="252.5">SCL</text>
<text x="408.4" y="255.4">9</text>
<text x="113.8" y="260.5">35</text>
<text x="138.1" y="260.5">36</text>
<text x="192.4" y="260.5">9</text>
<text x="204.1" y="262.7">GND</text>
<text x="353.8" y="260.5">6</text>
<text x="361.6" y="262.7">AIN2</text>
<text x="390.8" y="262.7">ADDR</text>
<text x="408.4" y="260.5">1</text>
<text x="113.8" y="265.5">37</text>
<text x="138.1" y="265.5">38</text>
<text x="353.8" y="265.5">7</text>
<text x="361.6" y="267.8">AIN3</text>
<text x="389.3" y="267.8">ALERT</text>
<text x="408.4" y="265.5">2</text>
<text x="113.8" y="270.6">39</text>
<text x="138.1" y="270.6">40</text>
<text x="408.4" y="275.7">3</text>
<text x="393.5" y="277.9">GND</text>
<text x="285.1" y="302.2" transform="rotate(-90 285.1 302.2)">2</text>
<text x="290.2" y="302.2" transform="rotate(-90 290.2 302.2)">4</text>
<text x="295.2" y="302.2" transform="rotate(-90 295.2 302.2)">6</text>
<text x="285.1" y="324.1" transform="rotate(-90 285.1 324.1)">1</text>
<text x="290.2" y="324.1" transform="rotate(-90 290.2 324.1)">3</text>
<text x="295.2" y="324.1" transform="rotate(-90 295.2 324.1)">5</text>
<text x="339.7" y="326.5">1</text>
<text x="339.7" y="331.6">2</text>
<text x="339.7" y="336.6">3</text>
</g>
<g font-size="3.6" fill="#808080">
<text x="430.6" y="159.6">MF-MSMF250</text>
<text x="430.6" y="164.7">F1</text>
</g>
</svg>
